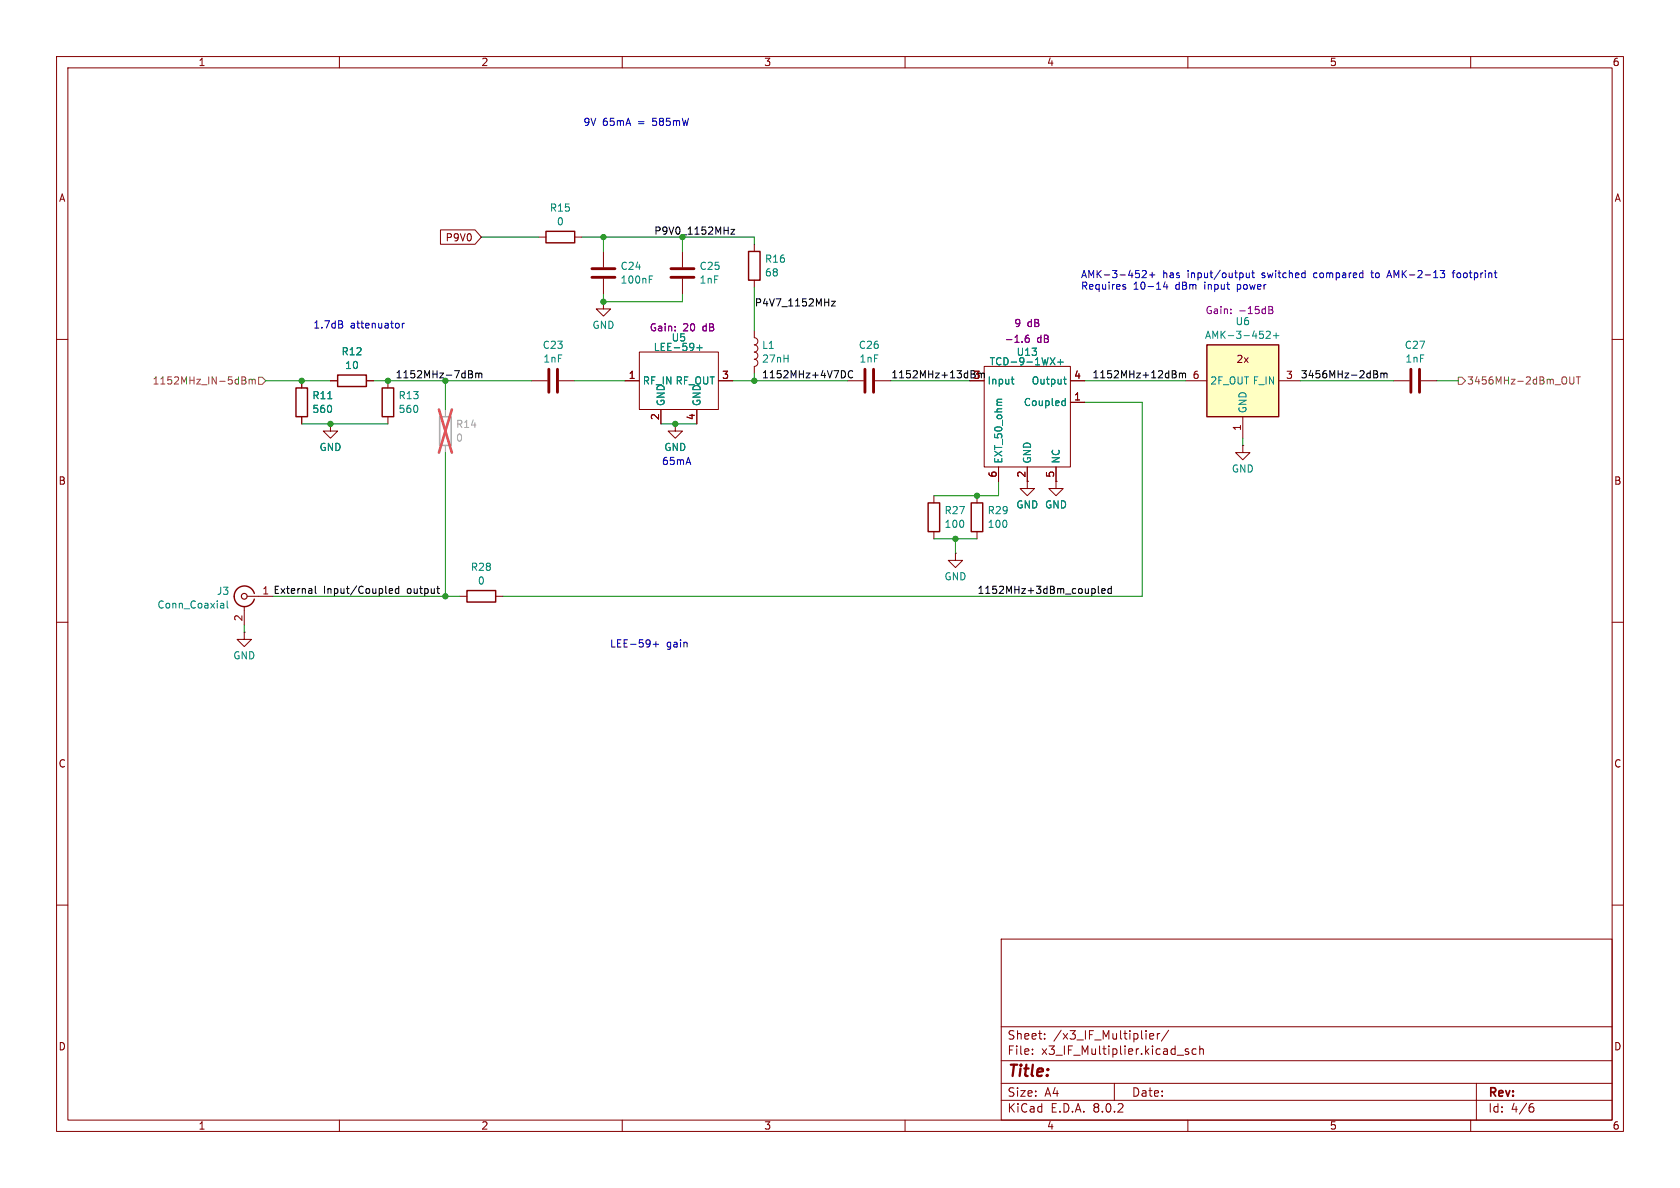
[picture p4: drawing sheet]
<svg xmlns="http://www.w3.org/2000/svg" width="297mm" height="210mm" viewBox="0 0 297 210" stroke-linecap="round" stroke-linejoin="round" font-family="sans-serif">
<g fill="none" stroke="#840000" stroke-width=".18">
<path d="M10 10h277v190h-277zM12 12h273v186h-273zM60 10v2M110 10v2M160 10v2M210 10v2M260 10v2M10 60h2M95.2 41.9h1.3M101.6 41.9h1.3M106.7 53.3v1.3h1.2l-1.2 1.3-1.3-1.3h1.3M106.7 53.3h.1"/>
<path d="M106.7 44.5v2.7M106.7 49.3v2.8M120.6 44.5v2.7M120.6 49.3v2.8M133.3 58.4v1.3a.63 .63 0 0 1 .7 .6 .63 .63 0 0 1-.7 .7M133.3 43.2v1.3M133.3 49.5v1.3M285 60h2M53.3 67.3v1.3M53.3 73.7v1.2M58.4 74.9v1.3h1.3l-1.3 1.3-1.3-1.3h1.3M58.4 74.9h.1"/>
<path d="M58.4 67.3h1.3M64.8 67.3h1.2M68.6 67.3v1.3M68.6 73.7v1.2M94 67.3h2.8M98.8 67.3h2.8M110.5 67.3h2.5M113 62.2h14v10.2h-14zM116.8 72.4v2.5M119.4 74.9v1.3h1.2l-1.2 1.3-1.3-1.3h1.3M119.4 74.9h.1M123.2 72.4v2.5"/>
<path d="M127 67.3h2.5M133.3 61a.64 .64 0 0 1 .7 .6 .64 .64 0 0 1-.7 .6 .64 .64 0 0 1 .7 .7 .64 .64 0 0 1-.7 .6 .63 .63 0 0 1 .7 .6 .63 .63 0 0 1-.7 .7v1.2M149.9 67.3h2.8M154.7 67.3h2.8M171.4 67.3h2.6M174 64.8h15.2v17.8h-15.2zM189.2 71.1h2.6M189.2 67.3h2.6M219.7 78.7v1.3h1.3l-1.3 1.3-1.3-1.3h1.3M219.7 78.7h.1M246.4 67.3h2.8M251.2 67.3h2.8"/>
<path d="M165.1 87.6v1.3M165.1 94v1.3M168.9 97.8v1.3h1.3l-1.3 1.2-1.3-1.2h1.3M168.9 97.8h.1M172.7 87.6v1.3M172.7 94v1.3M176.5 82.6v2.5M181.6 82.6v3.8h1.3l-1.3 1.2-1.3-1.2h1.3M186.7 85.1v1.3h1.3l-1.3 1.2-1.3-1.2h1.3M186.7 85.1h.1M186.7 82.6v2.5M10 110h2"/>
<path d="M43.2 111.8v1.2h-1.3l1.3 1.3 1.2-1.3h-1.2M43.2 111.8h.1M43.2 107.2v3.3M43.7 105.4h4.6M81.3 105.4h1.2M87.6 105.4h1.3M285 110h2M10 160h2M285 160h2M177 166h108v32h-108zM60 198v2M110 198v2"/>
<path d="M160 198v2M177 194.5h108M177 191.5h108M177 187.5h108M177 181.5h108M182.5 186.3v.1M182.5 185.5v.1M184.7 183.6v.1M184.7 182.8v.1M197 191.5v3M203.2 183.2l.8-.1-.1-.3-.4-.1-.3 .2 .1 .7h.6M204.6 182.7v1"/>
<path d="M205 182.7l-.3 .1-.1 .2M206.6 182.1l-1.3 2M210 198v2M210.1 185.5l-.4-.1-.2 .2 .1 .2 .5 .2v.3h-.6M211.5 185.5l-.5-.1-.3 .3v.4l.2 .2h.6M212.1 185.5l.2-.1 .4 .1v.9M212.1 184.9v1.5M260 198v2M261 191.5v6.5M270.6 195.7h.3l.3 .3-.1 .5-.5 .1M271 195.1l-.4 .1"/>
</g>
<path d="M96.5 40.9h5.1v2h-5.1zM132.3 44.5h2.1v5h-2.1zM52.3 68.6h2.1v5.1h-2.1zM59.7 66.3h5.1v2h-5.1zM67.6 68.6h2v5.1h-2zM164.1 88.9h2v5.1h-2zM171.7 88.9h2v5.1h-2zM45 104.9a1.81 1.81 0 0 0-2.8-1 1.81 1.81 0 0 0 0 3 1.81 1.81 0 0 0 2.8-1M82.5 104.4h5.1v2h-5.1z" fill="none" stroke="#840000" stroke-width=".25"/>
<g fill="none" stroke="#008484" stroke-width=".18">
<path d="M114.8 49.4h.4M114.8 48.8h.6M58 70.5h.7M123.2 61.5h1M123.7 61v1M177.1 70.6h-.7l-.1 .2M178.8 67h.5M179 67.8l.3 .1M185.7 63.2l.8 1.3M186.5 63.2l-.8 1.3M187 64h1M187.5 63.5v1"/>
<path d="M188 70.9h.3M188 67h.5M188.2 66.6v1.1l.3 .2M188.3 70.4v1.3M188.3 71.6l-.3 .1M39.1 106.6h.3l.2 .2v.7M39.6 107.4l-.5 .1M39.6 107h-.5M40.2 106.2v1.1l.1 .2"/>
</g>
<path d="M181.9 59.3h-.4a.86 .86 0 0 0 0 1.2l.4-.1 .1-.4-.3-.3-.3 .1-.2 .2" fill="none" stroke="#840084" stroke-width=".18"/>
<path d="M104.6 47.5h4.1M104.6 49h4.1M118.6 47.5h4.1M118.6 49h4.1M97 65.3v4M98.6 65.3v4M152.9 65.3v4M154.4 65.3v4M249.4 65.3v4M251 65.3v4" fill="none" stroke="#840000" stroke-width=".51"/>
<path d="M77.7 73.7h2.1v5h-2.1z" fill="none" stroke="#a1a1a1" stroke-width=".25"/>
<path d="M78.7 72.4v1.3M78.7 78.7v1.3" fill="none" stroke="#a1a1a1" stroke-width=".18"/>
<path d="M77.6 72.4l2.3 7.6M79.9 72.4l-2.3 7.6" fill="none" stroke="#e65255" stroke-width=".46"/>
<circle cx="43.2" cy="105.4" r=".51" fill="none" stroke="#840000" stroke-width=".2"/>
<path d="M213.4 61h12.7v12.7h-12.7z" fill="#ffffc2"/>
<path d="M213.4 61h12.7v12.7h-12.7z" fill="none" stroke="#840000" stroke-width=".25"/>
<g fill="none" stroke="#840000" stroke-width=".18">
<path d="M77.9 40.6h6.1l1.1 1.3-1.1 1.3h-6.1zM53.3 67.3v1.3M53.3 73.7v1.2M58.4 74.9h.1M58.4 67.3h1.3M64.8 67.3h1.2M110.5 67.3h2.5M116.8 72.4v2.5M119.4 74.9h.1M123.2 72.4v2.5M127 67.3h2.5M171.4 67.3h2.6"/>
<path d="M189.2 67.3h2.6M189.2 71.1h2.6M209.5 67.3h3.9M219.7 73.7v3.8M226.1 67.3h3.8M176.5 82.6v2.5M181.6 82.6v2.5M186.7 85.1h.1M186.7 82.6v2.5"/>
</g>
<g fill="none" stroke="#008484" stroke-width=".18">
<path d="M223.9 58.7l.4-.2 .3 .4-.8 .9h.8M225.1 59.3h1M225.6 58.9v.9M58 70.5h.7M123.2 61.5h1M123.7 61v1M177.1 70.6h-.7l-.1 .2M178.8 67h.5M179 67.8l.3 .1M185.7 63.2l.8 1.3M186.5 63.2l-.8 1.3M187 64h1"/>
<path d="M187.5 63.5v1M188 70.9h.3M188 67h.5M188.2 66.6v1.1l.3 .2M188.3 70.4v1.3M188.3 71.6l-.3 .1"/>
</g>
<path d="M181.9 59.3h-.4a.86 .86 0 0 0 0 1.2l.4-.1 .1-.4-.3-.3-.3 .1-.2 .2M224.3 54.2h.4l.3 .2-.3 .4 .3 .1v.3l-.2 .2h-.5zM224.3 54.8h.4" fill="none" stroke="#840084" stroke-width=".18"/>
<path d="M42.8 66.6l.6 .1v.3l-.2 .2M42.8 67.2h.4M43.2 67.2l.3 .3-.1 .3-.6 .1M44 67.2l.4-.2 .2 .2M44 67v.9M44.6 67.2l.2-.2 .3 .1v.8M44.6 67.2v.7M45.7 66.7h.7l.6 .6-.6 .6h-.7zM257.8 66.7h.6l.7 .6-.7 .6h-.6zM277.5 66.6v1l.3 .3h.2l.2-.3v-1M278.7 66.6h.7M279 66.6v1.3" fill="none" stroke="#848400" stroke-width=".18"/>
<g fill="none" stroke="#000" stroke-width=".18">
<path d="M129.2 40.6h.7l-.7 .8h.7M147 53.3h.7l-.7 .8h.7M82.8 65.5l.6 .1 .1 .3-.2 .2M82.8 66.1h.5M83.3 66.1l.3 .3-.1 .3-.7 .1M84.1 66.1l.4-.1 .1 .1M84.1 66v.8M84.6 66.1l.2-.1h.3l.1 .8M84.6 66.1v.7M149.4 65.8v.7M150.7 65.6a.6 .6 0 0 0-.8 .5 .6 .6 0 0 0 .6 .7l.2-.1M173.5 66h.5v.8"/>
<path d="M207.7 65.5l.2 .3-.2 .3 .3 .3-.1 .3-.2 .1M208.5 66.1l.4-.1 .1 .1M208.5 66v.8M209 66.1l.2-.1h.3l.1 .8M209 66.1v.7M242.9 65.5l.6 .1v.3l-.2 .2M242.9 66.1h.4M243.3 66.1l.3 .3-.1 .3-.6 .1M244.1 66.1l.4-.1 .2 .1M244.1 66v.8M244.7 66.1l.1-.1h.3l.1 .8M244.7 66.1v.7"/>
<path d="M55.7 103.6v1.1l.2 .2M68.8 104.5l.6-.1-.1-.3h-.3l-.2 .1 .1 .6h.4M70.5 104.1h-.4l-.2 .2 .1 .5h.5M70.5 103.6v1.3M77.2 104.1h.5M77.4 104.8l.3 .1M194.2 103.6v1.1l.1 .2M194.8 104.5l.6-.1-.1-.3h-.3l-.2 .1v.6h.5M196.5 104.1h-.4l-.2 .2 .1 .5h.5M196.5 103.6v1.3"/>
</g>
<g fill="none" stroke="#0000c2" stroke-width=".18">
<path d="M60.3 57.3l.3 .3-.1 .3-.1 .1M60.4 56.8l.1 .2-.1 .3M70.5 57.2l.1 .2-.1 .5M71.1 57.1v.9M71.5 57.1l-.4 .3M198.5 50.7l.5 .2v.2h-.4M198.5 50.3h.5M201.9 47.9l.5-.1 .3 .4-.8 .9h.8M203.2 48.6h1M203.7 48.1v1M206 49.8l-.3 .9h.8M206.3 50.3v.8"/>
<path d="M220.3 48.2l.1 .8 .3 .1 .2-.1M220.9 48.2v.9M221.3 48.2h.5M221.5 47.8v1.1l.3 .2M242.3 48.2h.5M242.5 47.8l.1 1.2M245.3 48.7h.6M245.6 47.8l-.4 1.3M254.6 47.8h.8l-.4 .5 .3 .1v.6l-.1 .1-.5-.1M256.7 48.2h.5M257.2 47.8l-.3 .2v1.1M115.5 113.9h.9"/>
<path d="M116 113.4v1"/>
</g>
<g fill="none" stroke="#008400" stroke-width=".18">
<path d="M85.1 41.9h10.1M102.9 41.9h30.4v1.3M106.7 41.9v2.6M106.7 52.1v1.2h13.9v-1.2M120.6 41.9v2.6M133.3 50.8v7.6M47 67.3h11.4M53.3 74.9h15.3M66 67.3h28M78.7 67.3v5.1M101.6 67.3h8.9M116.8 74.9h6.4"/>
<path d="M129.5 67.3h20.4M133.3 66v1.3M157.5 67.3h13.9M191.8 67.3h17.7M191.8 71.1h10.1v34.3h-113M219.7 77.5v1.2M229.9 67.3h16.5M254 67.3h3.8M78.7 80v25.4M165.1 95.3h7.6M168.9 95.3v2.5M176.5 85.1v2.5h-11.4"/>
<path d="M43.2 110.5v1.3M48.3 105.4h33"/>
</g>
<g fill="#008400" stroke="#008400" stroke-width=".18">
<circle cx="106.7" cy="41.9" r=".46"/>
<circle cx="106.7" cy="53.3" r=".46"/>
<circle cx="78.7" cy="67.3" r=".46"/>
<circle cx="172.7" cy="87.6" r=".46"/>
<circle cx="119.4" cy="74.9" r=".46"/>
<circle cx="133.3" cy="67.3" r=".46"/>
<circle cx="168.9" cy="95.3" r=".46"/>
<circle cx="78.7" cy="105.4" r=".46"/>
<circle cx="58.4" cy="74.9" r=".46"/>
<circle cx="53.3" cy="67.3" r=".46"/>
<circle cx="68.6" cy="67.3" r=".46"/>
</g>
<text font-size="2.8" fill="#840000" x="178" y="190.9">Title:</text>
<g font-size="2.1" fill="#840000">
<text x="178" y="184">Sheet:</text>
<text x="186.2" y="184">/x3_IF_Multiplier/</text>
<text x="178" y="186.7">File:</text>
<text x="184.1" y="186.7">x3_IF_Multiplier.kicad_sch</text>
<text x="178" y="196.9">KiCad</text>
<text x="178" y="194.1">Size:</text>
<text x="184.7" y="194.1">A4</text>
<text x="185.7" y="196.9">E.D.A.</text>
<text x="193.3" y="196.9">8.0.2</text>
<text x="200" y="194.1">Date:</text>
<text x="263" y="194.3">Rev:</text>
<text x="263" y="196.9">Id:</text>
<text x="267.1" y="196.9">4/6</text>
</g>
<g font-size="1.8" fill="#840000">
<text x="35" y="11.9">1</text>
<text x="85" y="11.9">2</text>
<text x="135" y="11.9">3</text>
<text x="185" y="11.9">4</text>
<text x="235" y="11.9">5</text>
<text x="285" y="11.9">6</text>
<text x="10.3" y="35.9">A</text>
<text x="285.3" y="35.9">A</text>
<text x="78.7" y="42.9">P9V0</text>
<text x="218.5" y="64.4">2x</text>
<text x="111.1" y="67.1">1</text>
<text x="127.6" y="67.1">3</text>
<text x="172" y="67.1">3</text>
<text x="189.8" y="70.9">1</text>
<text x="189.8" y="67.1">4</text>
<text x="210.7" y="67.1">6</text>
<text x="227.3" y="67.1">3</text>
<text x="116.6" y="74.4" transform="rotate(-90 116.6 74.4)">2</text>
<text x="122.9" y="74.4" transform="rotate(-90 122.9 74.4)">4</text>
<text x="219.5" y="76.3" transform="rotate(-90 219.5 76.3)">1</text>
<text x="10.3" y="85.9">B</text>
<text x="176.3" y="84.5" transform="rotate(-90 176.3 84.5)">6</text>
<text x="181.4" y="84.5" transform="rotate(-90 181.4 84.5)">2</text>
<text x="186.4" y="84.5" transform="rotate(-90 186.4 84.5)">5</text>
<text x="285.3" y="85.9">B</text>
<text x="42.9" y="109.9" transform="rotate(-90 42.9 109.9)">2</text>
<text x="10.3" y="135.9">C</text>
<text x="285.3" y="135.9">C</text>
<text x="10.3" y="185.9">D</text>
<text x="285.3" y="185.9">D</text>
<text x="35" y="199.9">1</text>
<text x="85" y="199.9">2</text>
<text x="135" y="199.9">3</text>
<text x="185" y="199.9">4</text>
<text x="235" y="199.9">5</text>
<text x="285" y="199.9">6</text>
</g>
<g font-size="1.8" fill="#0000c2">
<text x="103" y="22.5">9V</text>
<text x="106.5" y="22.5">65mA</text>
<text x="112.9" y="22.5">=</text>
<text x="115.6" y="22.5">585mW</text>
<text x="191" y="49.4">AMK-3-452+</text>
<text x="191" y="51.4">Requires</text>
<text x="200.3" y="51.4">10-14</text>
<text x="205.5" y="49.4">has</text>
<text x="207.9" y="51.4">dBm</text>
<text x="210" y="49.4">input/output</text>
<text x="213.2" y="51.4">input</text>
<text x="219.2" y="51.4">power</text>
<text x="223.4" y="49.4">switched</text>
<text x="232.7" y="49.4">compared</text>
<text x="243.1" y="49.4">to</text>
<text x="246.2" y="49.4">AMK-2-13</text>
<text x="257.9" y="49.4">footprint</text>
<text x="55.3" y="58.3">1.7dB</text>
<text x="61.9" y="58.3">attenuator</text>
<text x="116.9" y="82.4">65mA</text>
<text x="107.8" y="114.7">LEE-59+</text>
<text x="117.8" y="114.7">gain</text>
</g>
<g font-size="1.8" fill="#008484">
<text x="97.1" y="37.6">R15</text>
<text x="98.4" y="40">0</text>
<text x="109.6" y="47.9">C24</text>
<text x="123.6" y="47.9">C25</text>
<text x="135.1" y="46.6">R16</text>
<text x="109.6" y="50.3">100nF</text>
<text x="123.6" y="50.3">1nF</text>
<text x="135.1" y="49.1">68</text>
<text x="104.6" y="58.3">GND</text>
<text x="218.3" y="57.7">U6</text>
<text x="60.3" y="63">R12</text>
<text x="60.9" y="65.4">10</text>
<text x="95.8" y="61.9">C23</text>
<text x="96" y="64.3">1nF</text>
<text x="115.5" y="62.2">LEE-59+</text>
<text x="118.6" y="60.6">U5</text>
<text x="134.6" y="64.3">27nH</text>
<text x="134.6" y="61.9">L1</text>
<text x="151.7" y="61.9">C26</text>
<text x="151.8" y="64.3">1nF</text>
<text x="174.9" y="64.8">TCD-9-1WX+</text>
<text x="179.6" y="63.1">U13</text>
<text x="212.9" y="60.1">AMK-3-452+</text>
<text x="248.2" y="61.9">C27</text>
<text x="248.4" y="64.3">1nF</text>
<text x="55.1" y="70.8">R11</text>
<text x="70.4" y="70.8">R13</text>
<text x="113.5" y="68.2">RF_IN RF_OUT</text>
<text x="117.7" y="71.9" transform="rotate(-90 117.7 71.9)">GND</text>
<text x="124.1" y="71.9" transform="rotate(-90 124.1 71.9)">GND</text>
<text x="174.5" y="68.2">Input</text>
<text x="180.9" y="72">Coupled</text>
<text x="182.3" y="68.2">Output</text>
<text x="213.9" y="68.2">2F_OUT F_IN</text>
<text x="55.1" y="73.2">560</text>
<text x="70.4" y="73.2">560</text>
<text x="220.6" y="73.2" transform="rotate(-90 220.6 73.2)">GND</text>
<text x="56.4" y="79.9">GND</text>
<text x="117.3" y="79.9">GND</text>
<text x="177.4" y="82" transform="rotate(-90 177.4 82)">EXT_50_ohm</text>
<text x="182.5" y="82" transform="rotate(-90 182.5 82)">GND</text>
<text x="187.6" y="82" transform="rotate(-90 187.6 82)">NC</text>
<text x="217.7" y="83.7">GND</text>
<text x="166.9" y="93.5">100</text>
<text x="166.9" y="91.1">R27</text>
<text x="174.5" y="93.5">100</text>
<text x="174.5" y="91.1">R29</text>
<text x="179.6" y="90.1">GND GND</text>
<text x="83.1" y="101.1">R28</text>
<text x="27.7" y="107.8">Conn_Coaxial</text>
<text x="38.2" y="105.4">J3</text>
<text x="84.4" y="103.5">0</text>
<text x="166.9" y="102.8">GND</text>
<text x="41.1" y="116.8">GND</text>
</g>
<text font-size="1.8" fill="#008400" x="115.6" y="41.6">P9V0_1152MHz</text>
<g font-size="1.8" fill="#840084">
<text x="114.8" y="58.8">Gain:</text>
<text x="120.7" y="58.8">20</text>
<text x="124.3" y="58.8">dB</text>
<text x="179.2" y="58">9</text>
<text x="181.6" y="58">dB</text>
<text x="213" y="55.7">Gain:</text>
<text x="219" y="55.7">-15dB</text>
<text x="177.5" y="60.8">-1.6</text>
<text x="183.3" y="60.8">dB</text>
</g>
<g font-size="1.8">
<text x="133.3" y="54.3">P4V7_1152MHz</text>
<text x="69.8" y="67">1152MHz-7dBm</text>
<text x="134.6" y="67">1152MHz+4V7DC</text>
<text x="157.5" y="67">1152MHz+13dBm 3</text>
<text x="193" y="67">1152MHz+12dBm</text>
<text x="229.9" y="67">3456MHz-2dBm</text>
<text x="46.3" y="105.2">1 External</text>
<text x="57.2" y="105.1">Input/Coupled</text>
<text x="72.1" y="105.1">output</text>
<text x="172.7" y="105.1">1152MHz+3dBm_coupled</text>
</g>
<g font-size="1.8" fill="#848400">
<text x="26.9" y="68.2">1152MHz_IN-5dBm</text>
<text x="259.3" y="68.2">3456MHz-2dBm_OUT</text>
</g>
<g font-size="1.8" fill="#a1a1a1">
<text x="80.5" y="75.9">R14</text>
<text x="80.5" y="78.3">0</text>
</g>
</svg>
